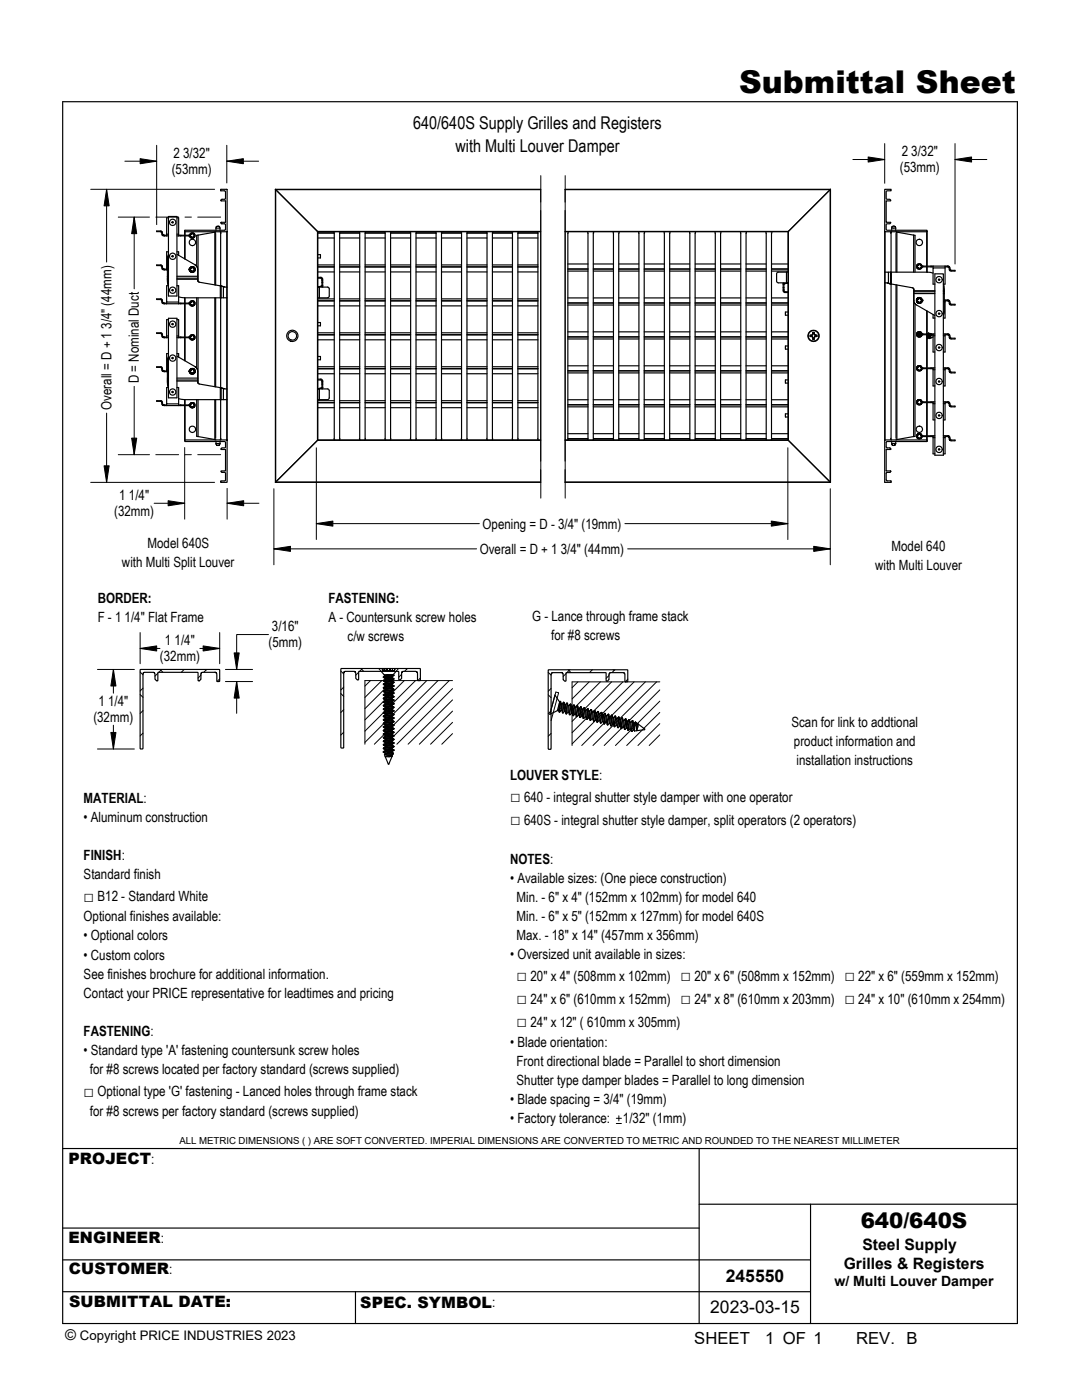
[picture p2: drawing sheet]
<svg xmlns="http://www.w3.org/2000/svg" width="216mm" height="279mm" viewBox="0 0 216 279" stroke-linecap="round" stroke-linejoin="round" font-family="sans-serif">
<g fill="none" stroke="#000" stroke-width=".23">
<path d="M12.5 20.3h190.5v243.8h-190.5zM44.1 40l.2-.2 .6-.1 .1-1.5-1-.1v-.3h1.3v8.4M44.1 40h.1M54.9 37.8v58.5zM55 37.8l8.4 8.4M55 37.8h52.9M107.9 37.8h-52.9M112.8 37.8h52.9M165.7 37.8l-8.4 8.4M165.7 37.8v58.4M165.7 37.8v58.5l-8.4-8.4M165.7 37.8h.1"/>
<path d="M176.5 37.8h1.3v.3h-.8l-.2 .1 .1 1.5 .6 .1 .2 .1v.2h-.9v4.2l.9 .1-.1 .3h-.6l-.2 .1 .1 1.1 8.1 .1v.2h-8.5zM32.3 53.3l-.2-.3h-.8v-.1h.9l.3 .8h.8M32.3 46.5l-.2-.3h-.8v-.1h.9l.3 .8h.8M32.3 53.3l.2 .5h.9M32.3 46.5v.3l.2 .2 1.1 .1M32.9 53.7v.1M32.9 46.9v.2M33.3 46.7h.3M33.3 53.5h.1M33.3 53.5v.3M33.3 46.7v.4M33.4 55.1h.2"/>
<path d="M33.4 55.7h.2M33.4 55.1v.4M33.4 55.5l.1 1.5M33.4 55.5h.2M33.6 50.2h-.3v3.3M33.6 57h-.3v3.3h2.3v-3.3h-.3M33.6 43.2h1.7v15.9h-1.7zM33.6 50.8l-.2 .7v3.6M33.6 43.5h-.3v3.2M34.4 51l.2 .1-.1 .2-.2-.2zM34.4 57.8l.2 .1-.1 .2-.2-.2zM34.4 44.2l.2 .1-.1 .2-.2-.1z"/>
<path d="M35.3 46.7h.3M35.3 50.2h.3v.8M35.3 55.1h4.2M35.3 55.7h4.2M35.3 50.8l3.9 2.3 .2 .5 .1 1.5M35.3 55.5h4.2M35.3 43.5h.3v3.2M35.6 59.2l1.2 .2h7.2M35.6 46.9h.5M35.6 46.7v.4M36.9 46.2h.1M36.9 47.1v4.6"/>
<path d="M36.9 59.4v1.1M36.9 46.2v.7M36.9 46.2h8.4M37.7 46.9v.2M37.7 46.9h.1M37.7 46.9h-1.6v.2M37.7 53.7v.1M37.7 47.1h-2.4M37.8 53.7l.2-.4 .4-.1 .4 .1 .2 .5-.2 .4-.5 .2-.3-.2-.2-.4M37.9 46.9l.1-.3 .4-.1 .4 .1 .1 .4-.2 .4-.3 .2-.4-.2-.2-.3M37.9 53.7l.1-.3 .4-.2 .4 .2 .1 .4-.2 .4-.3 .1-.4-.1-.2-.4M37.9 53.6l-.2 .1"/>
<path d="M37.9 53.6h.2l-.2 .2h-.2v-.1M37.9 53.6l.3-.3h.4l.3 .3-.1 .4-.2 .3-.4-.1-.3-.2 .6 .1 .3-.4-.4-.3-.3 .2M37.9 46.8l.2 .1-.4 .2M37.9 46.8l-.2 .1M37.9 46.8l.3-.3h.4l.3 .3-.1 .4-.2 .3h-.4l-.3-.3 .6 .1 .3-.3-.4-.4-.3 .3M39.2 59.4v14.1M39.4 55.9l.1 .3 .3 .1 4.2 .7M39.5 55.1v.4M39.5 55.5v.4M39.5 46.9v9.2M39.5 59.4v17.1M39.5 46.9l-.3 .1v6.1"/>
<path d="M42.9 46.3v10.6M42.9 59.4v17.8M42.9 46.3l-3.4 .6M43 46.6v10.3M43 59.4v17.8M43.1 45.5v-.2l.4-.2 .3 .2 .1 .2M43.1 46.2l-.2 .1M43.9 45.5v.5M43.9 45.5h-.8v.5M43.9 46.2l.2 .2-.1 10.7M44 57l.3 .1M44 57h.1"/>
<path d="M44 59.4v18M44.1 44.5l.2 .2h.7l-.1 1.2-8 .1v.9M44.1 40l.9 .2v4.1l-.9 .1M44.1 44.4v.1M44.1 57.1l-.1-.1v2.4h.1M44.1 57.1v2.3M44.1 59.4h.5M44.1 57.1h.2M44.1 57.1l.6 .1M44.3 57.1l.4 .1M44.7 57.2l.2 .1M45.3 46.2v41.6"/>
<path d="M45.3 57.3l-.7-.1v2.2h.7M45.3 46.2h.1M45.3 46.2v50l-1.3 .1 .1-.3h.7l.2-.2v-1.4l-.7-.1-.2-.2v-.1l.9-.1v-4.2h-.9l.2-.3 .7-.1v-1.1l-8.1-.1v-.3l8.4 .1M63.4 46.2h.1M63.4 46.2h44.5M63.4 46.2v41.7M63.4 57.3h.3M63.4 55.4h.6M63.4 52.9h3.3M63.4 59.6h3.3M63.4 46.5h3.3M63.4 53.3h3.3"/>
<path d="M63.4 54.3h3.3M63.4 50.8h.5v.7h-.5M63.4 47.5h3.3M63.5 57.2l-.1 .1M63.6 57.2l-.1 .1M63.6 57.2v.1M63.7 57.3l1.9 .1 .1 1.7-.3 .3h-2M63.7 57.3v2.1M64 55.4v.1h-.6M64 55.4l.3 .1 .1 .2h-.2M64 55.5l.2 .2M64.1 57.1l-.5 .1"/>
<path d="M64.1 57.1h.1M64.2 57.1l-.6 .1M64.2 57h.2l-.2 .1M64.2 56.3h.2M64.2 57l-.1 .1M64.2 55.9h.2v.4M64.2 55.9v.4M64.2 55.7v.2M64.2 56.3v.7M64.2 57.1v.2M64.4 55.7v.2M64.4 56.3v1"/>
<path d="M66.8 46.2l-.2 .2v41.2l.2 .2M67.7 46.2l.1 .2v41.2l-.1 .2M67.8 52.9h4M67.8 59.6h4M67.8 53.3h4M67.8 54.3h4M67.8 47.5h4M67.8 46.5h3.9M71.9 46.2l-.2 .2v41.2l.2 .2M72.7 46.2l.2 .2v41.2l-.2 .2M72.9 52.9h4M72.9 59.6h4"/>
<path d="M72.9 53.3h4M72.9 54.3h4M72.9 47.5h4M72.9 46.5h3.9M77 46.2l-.2 .2v41.2l.2 .2M77.8 46.2l.2 .2v41.2l-.2 .2M77.9 52.9h4M77.9 59.6h4M77.9 53.3h4M77.9 54.3h4M77.9 47.5h4M78 46.5h3.9"/>
<path d="M82.1 46.2l-.2 .2v41.2l.2 .2M82.9 46.2l.2 .2v41.2l-.2 .2M83 52.9h4M83 59.6h4M83 53.3h4M83 54.3h4M83 47.5h4M83.1 46.5h3.9M87.1 46.2l-.1 .2v41.2l.1 .2M88 46.2l.2 .2v41.2l-.2 .2M88.1 52.9h4M88.1 59.6h4"/>
<path d="M88.1 53.3h4M88.1 54.3h4M88.1 47.5h4M88.1 46.5h4M92.2 46.2l-.2 .2v41.2l.2 .2M93.1 46.2l.1 .2v41.2l-.1 .2M93.2 52.9h4M93.2 59.6h4M93.2 53.3h4M93.2 54.3h4M93.2 47.5h4M93.2 46.5h3.9"/>
<path d="M97.3 46.2l-.2 .2v41.2l.2 .2M98.1 46.2l.2 .2v41.2l-.2 .2M98.3 52.9h4M98.3 59.6h4M98.3 53.3h4M98.3 54.3h4M98.3 47.5h4M98.3 46.5h3.9M102.4 46.2l-.2 .2v41.2l.2 .2M103.2 46.2l.2 .2-.1 41.1M103.3 52.9h4M103.3 59.6h4"/>
<path d="M103.3 53.3h4M103.3 54.3h4M103.3 47.5h4M103.4 46.5h3.9M107.5 46.2l-.2 .2v41.2l.2 .2M112.8 46.2h44.5M113.2 46.2l.2 .2v41.2l-.2 .2M113.3 59.5h4M113.3 52.7h4M113.3 53.7h4M113.3 54.1h4M117.4 46.2l-.1 .2v41.2l.1 .2"/>
<path d="M118.3 46.2l.2 .2v41.2l-.2 .2M118.4 59.5h4M118.4 52.7h4M118.4 53.7h4M118.4 54.1h4M122.5 46.2l-.2 .2v41.2l.2 .2M123.4 46.2l.1 .2v41.2l-.1 .2M123.5 59.5h4M123.5 52.7h4M123.5 53.7h4M123.5 54.1h4M127.6 46.2l-.2 .2v41.2l.2 .2"/>
<path d="M128.4 46.2l.2 .2v41.2l-.2 .2M128.5 59.5h4.1M128.5 52.7h4.1M128.5 53.7h4.1M128.5 54.1h4.1M132.7 46.2l-.2 .2v41.2l.2 .2M133.5 46.2l.2 .2v41.2l-.2 .2M133.6 59.5h4M133.6 52.7h4M133.6 53.7h4M133.6 54.1h4M137.8 46.2l-.2 .2v41.2l.2 .2"/>
<path d="M138.6 46.2l.2 .2v41.2l-.2 .2M138.7 59.5h4M138.7 52.7h4M138.7 53.7h4M138.7 54.1h4M142.8 46.2l-.1 .2v41.2l.1 .2M143.7 46.2l.2 .2v41.2l-.2 .2M143.8 59.5h4M143.8 52.7h4M143.8 53.7h4M143.8 54.1h4M147.9 46.2l-.2 .2v41.2l.2 .2"/>
<path d="M148.8 46.2l.1 .2v41.2l-.1 .2M148.9 59.5h4M148.9 52.7h4M148.9 53.7h4M148.9 54.1h4M153 46.2l-.2 .2v41.2l.2 .2M153.8 46.2l.2 .2v41.2l-.2 .2M153.9 59.5h3.3M153.9 52.7h3.3M153.9 53.7h3.3M153.9 54.1h3.3M156.3 56.5v.2l.1-.1"/>
<path d="M156.3 57.4v-.7h.1v.7M156.3 57.4h.1M156.3 57.4v.4h.1M156.3 57.8v.2M156.4 56.5v.1M156.4 57.4v.4M156.4 56.6h.1M156.4 58h-.1v.2l.3 .2M156.4 58l.2 .2M156.4 57.8v.2M156.5 56.6l-.1 .1M156.6 58.4h.6"/>
<path d="M156.9 56.5h.3h-.1M156.9 54.3v2.2M157.1 56.5h.1M157.1 56.5l-.6 .1M157.1 56.5l-.7 .1M157.2 54.3h-2l-.2 .4 .1 1.6 1.8 .2M157.2 58.2h-.6v.2M157.3 46.2v41.7M157.3 46.2l-.1 41.6M157.3 46.2h-44.5M176.5 46.2l.1 50.1 1.2-.1v-.2h-.8l-.2-.2v-1.4l.8-.1 .1-.2v-.1l-.9-.1v-4.2h.9l-.2-.3-.6-.1v-1.1l8.1-.1v-1M176.6 54.3h.7v2.2h-.7"/>
<path d="M176.6 46.2v41.6M177 56.5h.1M177.1 56.5l.6 .1M177.1 56.5l.5 .1M177.3 54.3h.4M177.6 56.6l.3 .1M177.6 56.6h.1M177.7 54.3h.2v2.4M177.7 56.6l.2 .1M177.7 54.3v2.3M177.8 56.7l-.1 31 .2 .1M177.8 46.6v7.7"/>
<path d="M177.9 56.7l4.2 .7 .3 .3v.3M177.9 54.3h7.1M177.9 56.7h.1M177.9 46.2l-.2 .1 .1 .3M177.9 45.5v.5M177.9 45.5h.8M178.3 45.1l-.2 .1-.2 .3M178.3 45.1l.4 .2v.2M178.7 45.5v.5M178.8 46.2l.2 .1M178.8 46.6v7.7M178.8 56.9v30.6"/>
<path d="M179 46.3l3.3 .6M179 46.3v8M179 56.9v30.8M182.3 46.9l.3 .1v7.3M182.3 46.9v7.4M182.3 57.6v29.5M182.4 58v.2M182.4 58.2h4.1M182.4 58.2v.4M182.4 58.6v1.6l.3 .5 3.8 2.3M182.4 58.6h4.1M182.4 58h4.1"/>
<path d="M183.8 53.3l-.4 .3-.3-.3v-.3l.3-.2 .5 .2-.2-.3h-.4l-.3 .2v.5l.2 .2 .4 .1 .3-.3M184 53.1l-.2-.4-.3-.1-.4 .1-.2 .3 .1 .5 .3 .2 .5-.1 .2-.3M184 59.9l-.2-.4-.3-.1-.4 .1-.2 .3 .1 .5 .3 .2 .5-.1 .2-.3M184 59.9l-.2-.4-.3-.1-.4 .1-.2 .3v.5l.4 .2h.4l.3-.5M184.1 53.3l-.2 .1M184.1 53.3v-.2l-.2 .1-.1 .1 .1 .1M184.1 59.9v.1M184.1 59.9l-.3 .2 .1 .1M184.1 53.1v.2M184.9 46.2v6.9M184.9 53.3v1M185 46.2v6.9"/>
<path d="M185 53.3v1M185 54.3l1.2 .2M185.8 53.1v.2M186.2 53.1v.4M186.2 53.3h-2.1M186.5 54.7h1.7v36.1h-1.7zM187.3 55.7l.2 .1v.1h-.2zM188.2 58.2h.2M188.2 58.6h.2M188.2 58h.2M188.3 56.7l.1 1.3M188.4 58v.2"/>
<path d="M188.4 59.9h.9l.2 .3 .2 .5h.9v.2l-1-.1-.2-.2-.1-.5-.7-.1M188.4 58.2v.4M188.4 58.6v3.7l-.2 .6M188.6 53.3h.5M188.6 53.5h-2.4v3.2h.3M188.6 53.1v.4M188.6 53.5v3.2h-.4M188.6 59.9v.3M189 53.1v.2M189 59.9v.1M189.1 53.1h-5M189.1 53.1l.4 .2 .2 .6 .9 .1v.1l-1-.1-.3-.7-.2-.1"/>
<path d="M32.3 73.6l-.2-.3h-.8v-.1h.9l.3 .8h.8M32.3 66.8l-.2-.3h-.8v-.1h.9l.3 .8 .8 .1M32.3 60l-.2-.2h-.8v-.2l.9 .1 .3 .7 .8 .1M32.3 73.6l.2 .5 .9 .1M32.3 66.8v.4l.2 .2h1.1M32.3 60v.4l.4 .2h5M32.9 60.5v.1M32.9 67.3v.1M32.9 74v.2M33.3 67.1h.3M33.3 73.8h.1M33.3 73.8v.4"/>
<path d="M33.3 67.1v.3M33.3 60.3v.3M33.4 75.5h.2M33.4 76.1h.2M33.4 75.5v.3M33.4 75.8h.2M33.4 75.8l.1 1.5M33.6 70.6h-.3v3.2M33.6 63.8h-.3v3.3M33.6 71.2l-.2 .6v3.7M33.6 63.5h1.7v15.9h-1.7zM33.6 77.3h-.3v3.3h2.3v-3.3h-.3"/>
<path d="M34.4 78.1l.2 .1-.1 .2-.2-.2zM34.4 71.3l.2 .1-.1 .2-.2-.1zM34.4 64.6h.2l-.1 .2-.2-.1zM35.3 67.1h.3M35.3 70.6h.3v.7M35.3 63.8h.3v3.3M35.3 75.5h4.2M35.3 76.1h4.2M35.3 75.8h4.2M35.3 71.1l3.9 2.3 .2 .5 .1 1.6M35.6 67.1v.3M35.6 60.3v.3"/>
<path d="M35.6 60.5h.5M35.6 79.6l1.2 .2h7.2M36.1 67.3v.1M36.9 60.6v6.7M36.9 67.4v4.6M36.9 79.8v1M37.7 60.5v.1M37.7 67.3v.1M37.7 60.5h.1M37.7 60.5h-1.6v.1M37.7 67.4h-2.4M37.7 67.3h-2.1"/>
<path d="M37.7 74v.2M37.8 74.2l.2 .4 .4 .1M37.8 74l.2-.3 .2-.2 .6 .2 .1 .6-.5 .4M37.8 74.1l.3 .4 .3 .2M37.8 67.4l.3 .4 .3 .1M37.9 74l.3-.4 .6 .1 .1 .6-.5 .3M37.9 67.2l.3-.4 .6 .2 .1 .5-.5 .4M37.9 60.5l.1-.4 .4-.1 .4 .2 .1 .4-.2 .4-.3 .1-.4-.1-.2-.4M37.9 67.1l.3-.3 .4 .1 .3 .2-.1 .4-.2 .3h-.4l-.3-.3 .6 .2 .3-.4-.4-.3-.3 .2M37.9 67.1l-.2 .2M37.9 60.4l-.2 .1M37.9 60.4h.2l-.2 .2h-.2v-.1"/>
<path d="M37.9 60.4l.3-.3h.4l.3 .3-.1 .4-.2 .2h-.4l-.3-.3 .6 .2 .3-.4-.4-.3-.3 .2M37.9 67.1l.2 .1M37.9 73.9l.2 .1-.2 .1-.2 .1v-.2M37.9 73.9l-.2 .1M37.9 73.9l.3-.3h.4l.3 .3-.1 .4-.2 .3-.4-.1-.3-.2 .6 .1 .3-.3-.4-.4-.3 .3M38.1 67.2l-.4 .2M39.2 79.8v7.3h.3M39.4 76.2l.1 .3 .3 .1 4.2 .8M39.5 75.5v.3M39.5 75.8v.4M39.5 79.8v7.3M42.9 79.8v7.9l.2 .1"/>
<path d="M43 79.8v7.7M44 77.4h.3M44 77.4h.1M44 79.8v7.7M44.1 77.4v2.4M44.1 79.8h.5M44.1 77.4h.2M44.1 77.4l.6 .2M44.1 77.4h-.1v2.4h.1M44.3 77.4l.4 .2M44.7 77.6h.2M45.3 77.6h-.7v2.2h.7"/>
<path d="M63.4 77.6h.3M63.4 75.7h.6M63.4 66.4h3.3M63.4 80h3.3M63.4 73.2h3.3M63.4 66.8h3.3M63.4 60h3.3M63.4 73.6h3.3M63.4 74.6h3.3M63.4 61h3.3M63.4 64.4h.5v.6h-.5M63.4 71.1h.5v.7h-.5"/>
<path d="M63.4 67.8h3.3M63.5 77.6h-.1M63.6 77.6h-.1M63.6 77.6h.1M63.7 77.6l1.9 .1 .1 1.7-.3 .4h-2M63.7 77.6v2.2M64 75.7v.1h-.6M64 75.8l.2 .3M64 75.7l.3 .1 .1 .3M64.1 77.4l-.5 .2M64.1 77.4h.1M64.2 77.4l-.6 .2"/>
<path d="M64.2 77.4h.2v.2M64.2 76.6v.8h.2v-.8M64.2 76.1h.2M64.2 76.6h.2M64.2 77.4h-.1M64.2 76.2h.2v.4M64.2 76.2v.4M64.2 76.1v.1M64.2 77.4v.2M64.4 76.1v.1M67.8 66.4h4M67.8 80h4"/>
<path d="M67.8 73.2h4M67.8 66.8h4M67.8 60h4M67.8 73.6h4M67.8 74.6h4M67.8 61h4M67.8 67.8h4M72.9 66.4h4M72.9 80h4M72.9 73.2h4M72.9 66.8h4M72.9 60h4"/>
<path d="M72.9 73.6h4M72.9 74.6h4M72.9 61h4M72.9 67.8h4M77.9 66.4h4M77.9 80h4M77.9 73.2h4M77.9 66.8h4M77.9 60h4M77.9 73.6h4M77.9 74.6h4M77.9 61h4"/>
<path d="M77.9 67.8h4M83 66.4h4M83 80h4M83 73.2h4M83 66.8h4M83 60h4M83 73.6h4M83 74.6h4M83 61h4M83 67.8h4M88.1 66.4h4M88.1 80h4"/>
<path d="M88.1 73.2h4M88.1 66.8h4M88.1 60h4M88.1 73.6h4M88.1 74.6h4M88.1 61h4M88.1 67.8h4M93.2 66.4h4M93.2 80h4M93.2 73.2h4M93.2 66.8h4M93.2 60h4"/>
<path d="M93.2 73.6h4M93.2 74.6h4M93.2 61h4M93.2 67.8h4M98.3 66.4h4M98.3 80h4M98.3 73.2h4M98.3 66.8h4M98.3 60h4M98.3 73.6h4M98.3 74.6h4M98.3 61h4"/>
<path d="M98.3 67.8h4M103.3 66.4h4M103.3 80h4M103.3 73.2h4M103.3 66.8h4M103.3 60h4M103.3 73.6h4M103.3 74.6h4M103.3 61h4M103.3 67.8h4M113.3 79.8h4M113.3 66.2h4"/>
<path d="M113.3 73h4M113.3 67.2h4M113.3 60.5h4M113.3 74h4M113.3 60.9h4M113.3 67.6h4M113.3 74.4h4M118.4 79.8h4M118.4 66.2h4M118.4 73h4M118.4 67.2h4M118.4 60.5h4"/>
<path d="M118.4 74h4M118.4 60.9h4M118.4 67.6h4M118.4 74.4h4M123.5 79.8h4M123.5 66.2h4M123.5 73h4M123.5 67.2h4M123.5 60.5h4M123.5 74h4M123.5 60.9h4M123.5 67.6h4"/>
<path d="M123.5 74.4h4M128.5 79.8h4.1M128.5 66.2h4.1M128.5 73h4.1M128.5 67.2h4.1M128.5 60.5h4.1M128.5 74h4.1M128.5 60.9h4.1M128.5 67.6h4.1M128.5 74.4h4.1M133.6 79.8h4M133.6 66.2h4"/>
<path d="M133.6 73h4M133.6 67.2h4M133.6 60.5h4M133.6 74h4M133.6 60.9h4M133.6 67.6h4M133.6 74.4h4M138.7 79.8h4M138.7 66.2h4M138.7 73h4M138.7 67.2h4M138.7 60.5h4"/>
<path d="M138.7 74h4M138.7 60.9h4M138.7 67.6h4M138.7 74.4h4M143.8 79.8h4M143.8 66.2h4M143.8 73h4M143.8 67.2h4M143.8 60.5h4M143.8 74h4M143.8 60.9h4M143.8 67.6h4"/>
<path d="M143.8 74.4h4M148.9 79.8h4M148.9 66.2h4M148.9 73h4M148.9 67.2h4M148.9 60.5h4M148.9 74h4M148.9 60.9h4M148.9 67.6h4M148.9 74.4h4M153.9 79.8h3.3M153.9 66.2h3.3"/>
<path d="M153.9 73h3.3M153.9 67.2h3.3M153.9 60.5h3.3M153.9 74h3.3M153.9 60.9h3.3M153.9 67.6h3.3M153.9 74.4h3.3M157.2 75.8h-.5v.7h.5M157.2 62.3h-.5v.6h.5M157.2 69h-.5v.7h.5M161.6 66.9h.3M161.7 66.9v.2"/>
<path d="M161.7 67.1h.2M161.7 67.1l-.1 .1M161.9 67.1l.3 .3M161.9 67.1v.1M162.1 66.8h.1M162.1 66.8l-.2 .1M162.2 67.4h.1M162.2 66.3l.2 .1M162.2 66.3h.3l.1 .5 .4 .1v.3h-.4l-.2 .5h-.2l-.1-.5-.5-.1v-.2l.5-.1zM162.2 67.6l.3 .1M162.2 66.4v.2M162.2 67.6v.1"/>
<path d="M162.2 67.4v.2M162.2 66.6l-.1 .2M162.4 67.4h.1M162.4 66.4v.2M162.4 67.4v.2M162.5 66.6v.2M162.5 66.3l-.1 .1M162.5 67.2h.1M162.5 67.2l-.1 .2M162.6 66.8l.1 .1M162.7 67.1l-.2 .1M162.7 67.1l.1 .1"/>
<path d="M162.7 67.1h.2M162.8 66.9h.1M162.9 67.1l.1 .1M163 66.9l-.1 .2M182.6 60.6v26.5h-.3M182.9 66.7l.1 .3M183 66.5l-.1 .1M183 66.5h.1M183.1 67.1v.1M183.1 66.6l.1 .1M183.2 67.1v.1M183.2 66.7h.1"/>
<path d="M183.2 66.7l.1 .3M183.3 66.7l.1 .4M183.3 67.2h.1M183.4 66.5l-.1 .2M183.4 67.2v.1M183.4 66.5l.1 .6M183.6 66.7h.1M183.6 66.7v.3M183.6 66.7l-.1-.2v.6M183.6 66.7l.1 .3M183.7 67.2h.1M183.7 66.5l-.1 .2"/>
<path d="M183.8 66.9l-.4 .2-.3-.3v-.3l.3-.1 .5 .1-.2-.2-.4-.1-.3 .3v.4l.2 .3h.4l.3-.3M183.8 73.6l-.4 .3-.3-.3v-.3l.3-.2 .5 .2-.2-.3h-.4l-.3 .3v.4l.2 .3h.4l.3-.3M183.8 60.1l-.4 .2-.3-.3v-.3l.3-.1 .5 .2-.2-.3h-.4l-.3 .2v.5l.2 .2h.4l.3-.2M183.8 66.6v.2M183.9 66.9v.2M183.9 66.7h.1M184 66.7l-.1-.1v.1M184 66.7l-.2-.4-.3-.1-.4 .1-.2 .3 .1 .5 .3 .2 .5-.1 .2-.4M184 73.4l-.2-.3-.3-.1h-.4l-.2 .4 .1 .4 .3 .2h.5l.2-.4M184.1 66.7h2.4M184.1 66.7v.1M184.1 66.8h.1"/>
<path d="M184.1 66.7l-.3 .2h.1M184.1 66.8l-.2 .1M184.1 73.6h.1M184.1 73.4h2.4M184.1 73.6v-.2l-.2 .1-.1 .1 .1 .1M184.1 73.6l-.2 .1M184.1 60l-.2 .2M184.1 73.4v.2M184.9 62v4.7M184.9 66.8v6.6M184.9 73.6v6.6M185 62.1v4.6"/>
<path d="M185 73.6v6.6M185 66.9l.1 .7M185 66.5l.1 .2M185 67.4l.1 .2M185.1 66.8l.2 .6M185.2 66.8l.3 .8M185.3 67.4h.1M185.3 67.4l-.2 .2-.1-.8v6.6M185.3 66.5l-.1 .2M185.3 66.5v.2M185.4 66.8v.6M185.4 66.7l-.1-.2 .1 .2"/>
<path d="M185.4 66.8v.2M185.4 67l.1 .5 .2-.1M185.4 67v.5M185.5 67.6h.1M185.5 66.8l.2 .6M185.5 67.5v.1M185.6 66.8l.2 .6-.1-.6M185.6 66.6l-.1 .1M185.8 67.4h.1M185.8 66.7v.1h-1.7M185.8 73.4v.2h-1.7M185.8 66.8h.4"/>
<path d="M185.8 73.6h.4M185.8 66.6v.1M185.8 66.6l-.2-.1 .1 .2M185.9 66.8v.2M186.2 66.7v.3M186.2 67v3.3h.3M186.2 73.4v.4M186.2 73.8v3.2h.3M186.2 62.8v.7h.3M186.2 67.3l-.4 .1M186.2 67h.3M186.2 73.8h.3"/>
<path d="M187.3 62.5h.2v.2h-.2zM187.3 69.2l.2 .1v.2h-.2zM187.3 76l.2 .1v.1h-.2zM188.2 66.7h1.1l.2 .2 .2 .6h.9v.1h-1l-.2-.2-.1-.6h-.7M188.2 73.4h1.1l.2 .3 .2 .5 .9 .1v.1h-1l-.3-.7-.2-.1M188.2 67h.4M188.2 73.8h.4M188.4 60.2h.2M188.6 66.7v.3M188.6 67v3.3h-.4M188.6 73.4v.4M188.6 73.8v3.2h-.4"/>
<path d="M188.6 60.2v3.3h-.4M189 66.7v.1M189 73.4v.2M189.1 73.6h-.5M32.3 80.3l-.2-.2h-.8v-.1h.9l.3 .8h.8M32.3 80.3v.5l.4 .1h5M32.9 80.8v.1M33.3 80.6v.3M35.6 80.6v.3M36.1 80.8v.1M36.9 80.9v7M36.9 80.9v6.9"/>
<path d="M37.7 80.8v.1M37.7 80.8h-2.1M37.9 80.8l.1-.3 .4-.2 .4 .2 .1 .4-.2 .4-.3 .1-.4-.1-.2-.4M37.9 80.7l-.2 .1M37.9 80.7h.2l-.4 .2M37.9 80.7l.3-.3h.4l.3 .3-.1 .4-.2 .2h-.4l-.3-.3 .6 .2 .3-.4-.4-.3-.3 .2M39.5 87.1l3.4 .6M43.1 88.5l.1 .3 .3 .1 .3-.1 .1-.3M43.1 88.1v.4M43.1 88.5h.8M43.9 88.1v.4M44 87.5l.1 .1-.2 .2"/>
<path d="M55 96.2l52.9 .1M55 96.2h52.9M63.4 87.9h44.5M63.4 87.9l-8.4 8.3M63.4 80.3l3.3 .1M63.4 81.4h3.3M67.8 80.3l4 .1M67.8 81.4h4M72.9 80.3l4 .1M72.9 81.4h4M77.9 80.3l4 .1M77.9 81.4h4"/>
<path d="M83 80.3l4 .1M83 81.4h4M88.1 80.3l4 .1M88.1 81.4h4M93.2 80.3l4 .1M93.2 81.4h4M98.3 80.3l4 .1M98.3 81.4h4M103.3 80.3l4 .1M103.3 81.4h4M103.3 87.5l.1 .1-.2 .2M107.9 87.8l-44.5 .1"/>
<path d="M112.8 87.9h44.5M112.8 87.8h44.4M112.8 96.2h52.9M113.3 86.6h4M113.3 80.8h4M113.3 81.2h4M113.4 87.5h3.9M118.4 86.6h4M118.4 80.8h4M118.4 81.2h4M118.4 87.5h4M123.5 86.6h4"/>
<path d="M123.5 80.8h4M123.5 81.2h4M123.5 87.5h3.9M128.5 86.6h4.1M128.5 80.8h4.1M128.5 81.2h4.1M128.6 87.5h3.9M133.6 86.6h4M133.6 80.8h4M133.6 81.2h4M133.7 87.5h3.9M138.7 86.6h4"/>
<path d="M138.7 80.8h4M138.7 81.2h4M138.8 87.5h3.9M143.8 86.6h4M143.8 80.8h4M143.8 81.2h4M143.8 87.5h4M148.9 86.6h4M148.9 80.8h4M148.9 81.2h4M148.9 87.5h3.9M153.9 86.6h3.3"/>
<path d="M153.9 80.8h3.3M153.9 81.2h3.3M154 87.5l3.2 .1M157.2 82.6h-.5v.6h.5M157.2 87.8l.1 .1M165.7 96.2l-52.9 .1M176.6 87.8h8.3M176.6 87.8l-.1 .1M177.9 88.5l.1 .3 .3 .1 .3-.1 .1-.3M177.9 88.1v.4M177.9 88.5h.8M178.7 88.1v.4"/>
<path d="M179 87.7l-.2 .1M182.3 87.1l-3.3 .6M183.8 80.4l.1 .1M183.8 87.2l-.4 .2-.3-.3v-.3l.3-.1 .5 .2-.2-.3h-.4l-.3 .2v.4l.2 .3h.4l.3-.3M183.8 80.4l-.4 .2-.3-.3v-.2l.3-.2 .5 .2-.2-.3h-.4l-.3 .2v.5l.2 .2 .4 .1 .3-.3M184 87l-.2-.4-.3-.1-.4 .1-.2 .3 .1 .5 .3 .2 .5-.1 .2-.3M184 80.2l-.2-.4-.3-.1-.4 .1-.2 .3 .1 .5 .3 .2 .5-.1 .2-.3M184.1 87v.1M184.1 87.1l-.2 .1M184.1 87l-.3 .2h.1M184.1 80.2v.1M184.1 80.3h.1"/>
<path d="M184.1 80.2h2.4M184.1 80.3l-.2 .2M184.1 80.2l-.3 .2M184.2 80.2v.1M184.9 87.8l.1 .1M184.9 80.3v6.7M184.9 87.1v.7M185 80.3v6.7M185.8 87v.1M185.8 80.2v.1h-1.6M185.8 80.3h.4M186.2 87v.3"/>
<path d="M186.2 87.3v3.3h.3M186.2 87.1h-2.1M186.2 80.2v.4M186.2 80.6h.3M186.2 87.3h.3M186.2 80.6v3.2h.3M186.5 87h-2.4M187.3 89.6h.2v.2h-.2zM187.3 82.8l.2 .1v.1h-.2zM188.2 87h.9M188.2 80.6h.4M188.2 87.3h.4"/>
<path d="M188.2 80.2h.9M188.6 87v.3M188.6 87.3v3.3h-.4M188.6 80.3h.5M188.6 80.2v.4M188.6 80.6v3.2h-.4M189 87v.1M189 80.2v.1M189.1 87l.4 .2 .2 .6h.9v.2l-1-.1-.2-.2-.1-.5-.7-.1M189.1 80.2l.4 .2 .2 .6h.9v.2l-1-.1-.3-.7-.2-.1M42.9 134.2l.3 .2 .1 1.5 .4 .1 .1-.1v-2.3l-15.8 .1v15.8l.5-.1 .1-15.1 .2-.1h1.9l.2 .4v1l.4 .3 .2-.1 .1-1.6h7.8l.2 1.7 .5-.3v-1M42.9 134.2h-2.6l-.2 .4"/>
<path d="M68.6 134.4l.3-.4h1.9l.2 .3v1.1l.5 .3 .1-1.7h7.9l.1 1.6 .2 .1 .3-.3v-1l.2-.4h2.7l.3 .4v1.3l.1 .1 .5-.1-.1-2.3h-15.7v15.9l.5-.1v-14.8M76.1 134l.6 .7M76.5 138l.1-.1 2-.3-.1 .1-2 .3 .4 .3M76.5 135.8v.1M76.5 135.2l.4 .2M76.5 135.2l2.1-.4-1.4 .5M76.6 135.2l.3 .2M76.7 134.7l.1 .2M76.7 134.7h1.6M76.9 135.4v.2M76.9 136.8v.2M76.9 137.5v.2"/>
<path d="M76.9 139v.1M76.9 139.7v.1M77.2 135.3h.9M77.2 135.3l-.3 .1M78.1 135.3l-1.1 .2-.4 .2M78.2 135.8l-1.3 .3M78.2 135.8v.1M78.2 136.5v.1M78.2 137.2v.2M78.2 137.9v.2M78.2 138.6v.2M78.2 139.3v.2"/>
<path d="M78.2 139.5l.4 .2M78.2 138.8l.4 .2M78.2 138l.4 .3M78.2 135.9l.4 .2M78.2 136.6l.4 .3M78.2 139.5l-1.7 .5M78.2 138.1l.4 .2M78.2 138.8l-1.3 .3-.4 .2M78.2 138.1l-1.3 .3-.4 .2M78.2 136.6l-1.3 .3-.4 .3M78.2 137.4l-1.7 .5M78.2 137.4l.4 .2z"/>
<path d="M78.2 135.9l-1.7 .6M78.2 135.2l.4 .2M78.2 135l-.1 .3M78.3 134.7h.3l-2 .3-.1 .2M78.3 134.7l-1.5 .2-.3 .2M78.5 139.8l-.4 .3-1.2 .3M78.5 137.7l-.4 .2-1.2 .3v.2M78.5 138.4l-1.6 .6M78.5 139.1l-.5 .3-1.1 .3M78.5 136.3l-.4 .2-1.2 .3M78.5 137l-.5 .3-1.1 .2M78.5 135.6l-2 .3 .4 .2v.2"/>
<path d="M78.6 135.6l-.4 .2M78.6 135.4l-2.1 .4M78.6 136.1h.1M78.6 139.7l-.1 .1-2 .3 .4 .3M78.6 138.3l-.5 .2-1.6 .2 .4 .3M78.6 139l-.1 .1-2 .3 .4 .3M78.6 136.1l-.1 .2-2 .3 .4 .2M78.6 136.9l-.1 .1-2 .3 .4 .2M78.6 134.7v.1M78.6 135.4v.1M78.6 139.7l-2 .3-.1 .1M78.6 139l-2 .3-.1 .1"/>
<path d="M78.6 138.3l-2 .3-.1 .1M78.6 136.9l-1.7 .2-.4 .2M78.6 136.1l-2 .4-.1 .1M79 134l-.6 .7M110 134.6v14.9h-.5l-.1-.1v-15.7h15.8l.1 2.3-.5 .1-.1-.1v-1.4l-.3-.4-2.7 .1-.2 .2v1.1l-.3 .4-.3-.2v-1.6h-7.9l-.2 1.8-.4-.4v-1.1l-.3-.3h-1.9l-.2 .4M111.7 140l-.2 2 .2 .1M111.8 140l-.1 .2M111.8 140h.1l-.2 2.1M76.5 150.1l.4 .2M76.5 147.3l.1-.2 2-.3-.1 .2-2 .3 .4 .2M76.5 145.1l.1-.1 2-.3-.1 .1-2 .3 .4 .3M76.5 143l.1-.1 2-.3-.1 .1-2 .3 .4 .2"/>
<path d="M76.5 141.6l.1-.2 2-.3-.1 .2-2 .3 .4 .2M76.5 150.1h.1M76.7 150.6l.8 1.9h.1l.7-1.6M76.9 140.4v.1M76.9 141.1v.1M76.9 142.5v.2M76.9 143.2v.2M76.9 145.4v.1M76.9 146.1v.1M76.9 147.5v.1M76.9 148.2v.2M76.9 148.9v.2"/>
<path d="M76.9 149.6v.2M78.2 150.9h.1M78.2 140v.2M78.2 140.7v.2M78.2 141.4v.2M78.2 142.2v.1M78.2 142.9v.1M78.2 143.6v.1M78.2 144.3v.2M78.2 145v.2M78.2 145.7v.2M78.2 146.4v.2"/>
<path d="M78.2 147.1v.2M78.2 147.8v.2M78.2 148.5v.2M78.2 149.3v.1M78.2 150v.2M78.2 150.7v.2M78.2 150.2l.2 .1M78.2 150.2l.3 .1M78.2 149.4l.4 .3M78.2 148.7l.4 .2M78.2 148l.4 .2M78.2 147.3l.4 .2"/>
<path d="M78.2 145.9l.4 .2M78.2 145.2l.4 .2M78.2 143.7l.4 .3M78.2 143l.4 .3M78.2 141.6l.4 .2M78.2 140.2l.4 .2M78.2 149.4l-1.3 .4-.4 .2M78.2 148.7l-1.3 .3-.4 .3M78.2 148l-1.7 .6M78.2 145.9l-1.3 .3-.4 .3M78.2 147.3l-1.3 .3-.4 .3M78.2 146.6l-1.7 .6"/>
<path d="M78.2 143.7l-1.3 .4-.4 .2M78.2 145.2l-1.3 .3-.4 .2M78.2 146.6l.4 .2zM78.2 144.5l.4 .2zM78.2 144.5l-1.7 .5M78.2 143l-1.7 .6M78.2 141.6l-1.3 .3-.4 .3M78.2 142.3l-1.3 .3-.4 .3M78.2 142.3l.4 .3zM78.2 140.2l-1.3 .3-.4 .3M78.2 140.9l-1.7 .6M78.2 140.9l.4 .2z"/>
<path d="M78.2 150.9l-.6 .1M78.2 150.2l-1.5 .4M78.3 150.9l-1.4 .1M78.4 150.6l-1.5 .4M78.5 150.3l-.1 .3M78.5 149.8l-.5 .3-1.1 .2v.2M78.5 149.1l-1.6 .5M78.5 147.7l-.5 .2-1.1 .3M78.5 148.4l-.4 .2-1.2 .3M78.5 146.2l-.5 .3-1.1 .2v.2M78.5 145.5l-1.6 .6M78.5 147l-.4 .2-1.2 .3"/>
<path d="M78.5 144.8l-.4 .3-1.2 .3M78.5 144.1l-.5 .3-1.1 .2v.2M78.5 143.4l-.4 .2-1.2 .3v.2M78.5 142.7l-.5 .3-1.1 .2M78.5 142l-1.6 .5M78.5 140.5l-.5 .3-1.1 .3M78.5 141.3l-.4 .2-1.2 .3v.2M78.5 150.3l-1.8 .3M78.6 148.9l-.5 .3-1.6 .2 .4 .2M78.6 147.5l-.1 .2-2 .3 .4 .2M78.6 148.2l-.1 .2-2 .3 .4 .2M78.6 146.1l-.1 .1-2 .4 .4 .2"/>
<path d="M78.6 145.4l-.5 .2-1.6 .2 .4 .3M78.6 144l-.1 .1-2 .3 .4 .3M78.6 143.3l-.1 .1-2 .3 .4 .3M78.6 141.8l-.5 .2-1.6 .3 .4 .2M78.6 140.4l-.1 .1-2 .4 .4 .2M78.6 149.7l-2 .3-.1 .1M78.6 149.7l-.1 .1-2 .3M78.6 148.9l-2 .4-.1 .1M78.6 148.2l-2 .3-.1 .2M78.6 146.1l-2 .3-.1 .2M78.6 147.5l-1.7 .3-.4 .2M78.6 144l-1.7 .2-.4 .2"/>
<path d="M78.6 145.4l-2 .3-.1 .1M78.6 143.3l-2 .3-.1 .1M78.6 141.8l-2 .4-.1 .1M78.6 140.4l-1.7 .3-.4 .2M111.5 141.7v.3M111.5 141.7l-.3 .1M111.7 140.2l-.2 1.5M111.7 140.2l-.5 1.6M111.7 140.1l-1-1.4-1 3.9 1.5-.8M111.9 140l.1 .4-.1 1M111.9 141.4l.1 .4-.3 .3M112 140.4l.2 .2"/>
<path d="M112.1 140.5l.4-.3-.3 2 .1 .1M112.1 141.8h-.1l-.3 .3M112.2 140.6l-.3 .8M112.2 140.6l-.1 1.1 .1 .5M112.5 140.1v.1M112.5 140.2l-.1 2M112.5 140.2l.2 .4 .1 .1M112.6 142l-.2 .3M112.6 142h.2M112.7 140.7l-.1 1.3M112.8 140.7v1.3l.1 .4M113 140.5l.1-.2-.3 .4z"/>
<path d="M113.2 140.4l-.1 2.1M113.2 140.4l-.3 1.6 .1 .5M113.2 140.4l.1 1.8M113.3 142.2l-.2 .3M113.3 140.8h.2M113.3 142.2h.2M113.5 140.8v1.3l.1 .5M113.6 142.6h.1M113.8 140.5l-.3 .3zM113.9 140.6l.2 .5-.1 1.2 .2 .1M114 141h.2M114 142.3l-.3 .3 .2-1.6-.1-.5-.2 2.1"/>
<path d="M114.2 142.3l.1 .5M114.2 141v1.3M114.3 140.9l.2-.2-.3 .3M114.6 140.8l.1 1.7M114.7 141.2h.2M114.7 142.5l-.3 .3 .2-2-.1-.1-.2 2.1h.1M114.7 142.5l.2 .1M114.9 141.2v1.3l.1 .5M115.1 140.9l-.2 .3M115.2 140.9l-.2 .2M115.2 140.9l.1 .4-.2 1.7h-.1zM115.3 140.9l.1 .5v1.3h.2"/>
<path d="M115.4 141.4h.2M115.4 142.7l-.3 .3M115.6 141.4l-.1 1.3 .2 .5M115.7 143.2l.2-2.1h.1l-.2 2.1M115.7 143.2h.1M115.8 141.1l-.2 .3M115.8 141.1l-.1 .2M116 141.1l.1 1.8M116.1 141.5l.1 .1M116.1 142.9l-.3 .3M116.1 142.9h.1M116.2 141.6v1.3"/>
<path d="M116.2 142.9l.2 .4M116.6 141.3l-.4 .3M116.6 141.3l-.2 2 .1 .1M116.6 141.3h.1l-.2 2.1M116.7 141.3l.1 .5M116.8 141.7l.1 .1M116.8 143.1h.1M116.8 141.8v1.3M116.8 143.1l-.3 .3M116.9 141.8v1.2l.2 .5M117.1 141.6l.2-.2-.4 .4M117.3 141.4l.1 .1-.2 2.1-.2-.1z"/>
<path d="M117.4 141.5l.1 .5v1.3M117.5 141.9h.1M117.5 143.3h.1M117.5 143.3l-.3 .3M117.6 143.3l.1 .4M117.6 141.9v1.4M117.8 143.7h.1M117.9 141.6l-.3 .3zM118 141.6l-.2 2.1 .4-.3M118 141.6l-.2 2.1M118 141.7l.2 1.7M118.2 142.1h.1"/>
<path d="M118.2 143.4l.1 .1M118.3 143.4l.1 .5M118.3 142.1v1.3M118.6 141.8l-.3 .3zM118.7 141.9l.2 .4-.1 1.3 .2 .1M118.8 142.3h.2M118.9 143.6l-.4 .3 .2-2-.1-.1-.2 2 .1 .1M119 142.3v1.3l.1 .5M119.3 142l-.3 .3zM119.3 142l.1 .4-.2 1.7h-.1zM119.4 142.1l.1 .4v1.2l.2 .1M119.5 142.5h.2"/>
<path d="M119.5 143.8l-.3 .3M119.7 142.5v1.2l.1 .6M119.8 142.4l.2-.2-.3 .3M119.8 144.3h.1M120.1 142.2l-.2 2.1 .3-.3M120.1 142.2l-.3 2.1M120.1 142.2l.1 .5v1.3M120.2 142.6l.2 .1M120.2 144h.2M120.4 144l.1 .4M120.4 142.7v1.3M120.6 142.4l-.2 .3"/>
<path d="M120.7 142.4l-.2 .2M120.7 142.4l-.2 2 .1 .1M120.7 142.4h.1l-.2 2.1 .3-.3M120.8 142.4l.1 1.8M120.9 142.8l.2 .1M120.9 144.2h.2M121.1 142.9l-.1 1.2 .2 .5M121.4 142.5l-.1 .1M121.4 142.5l-.2 2.2 .4-.3M121.4 142.5l-.3 .4M121.4 142.5l-.1 2.2M121.5 142.6l.1 .5v1.2l.2 .1"/>
<path d="M121.6 143h.2M121.8 143l-.1 1.4 .2 .4M122 142.8l-.2 .2zM122.2 142.7l-.2 2.1M122.2 142.7l-.3 1.7 .1 .5M122.2 142.8l.1 1.7M122.3 143.2h.1M122.3 144.5l-.3 .3M122.3 144.5l.1 .1M122.4 144.5l.2 .5M122.4 143.2v1.4M122.6 145h.1"/>
<path d="M122.7 142.9l-.3 .3M122.7 142.9l-.1 2.1M122.7 142.9l.1 .5-.2 1.6 .4-.3M122.9 143l.1 .5v1.2M123 143.4h.1M123 144.7l.1 .1M123.1 143.4v1.3l.1 .5M123.4 143.1l-.3 .3M123.4 143.1l-.2 1.7 .1 .4M123.4 143.1l.1 .1-.2 2 .4-.3M123.5 143.2l.2 .4M123.6 143.6h.2"/>
<path d="M123.7 144.9h.1M123.7 143.7v1.2M123.8 143.6l.1 1.8M124.1 143.3l-.3 .3M124.1 143.3l-.2 .2M124.2 143.3l-.2 2.1M124.2 143.3l-.3 1.6 .1 .5M124.2 143.3l.2 .5-.1 1.3h.2M124.3 143.7l.2 .1M124.4 145.1l-.4 .3M124.5 143.8v1.2l.1 .5M124.6 145.6h.1"/>
<path d="M124.8 143.5l-.3 .3M124.8 143.5l-.2 2.1M124.8 143.5l.1 .1-.2 2M124.9 143.5l.2 .5-.1 1.3M125 143.9l.2 .1M125 145.3h.2M125 145.3l-.3 .3M125.2 144l.1 1.7M125.5 143.7l-.3 .3zM125.5 143.7h.1l-.2 2.1-.1-.1zM125.6 143.7l.1 .5M125.7 144.1h.2"/>
<path d="M125.7 145.5h.2M125.7 144.2v1.3M125.7 145.5l-.3 .3M125.9 144.1l-.1 1.3 .2 .5M126.2 143.8v.1M126.2 143.8l-.2 2.1 .1 .1M126.2 143.8l-.3 .3M126.2 143.8l.1 .1-.2 2.1M126.3 143.9l.1 .5v1.2M126.4 144.3h.2M126.4 145.6l.2 .1M126.4 145.6l-.3 .4"/>
<path d="M126.6 144.3v1.6M126.6 145.9h.1M126.8 144.1l-.2 1.8M126.8 144.1l.2 .2 .1 1.5M126.8 144.1l-.2 .2M127 144.3l.1 1.5M127.1 144.5h.2M127.3 144.5v.6M127.3 144.5l-.2 1.3M127.3 144.5h-.1M127.3 144.5h.1M127.3 144.5l1.4 1-.1 .1-2 .3"/>
<path d="M12.5 229.2h190.5M139.5 229.2v34.9M12.5 251.4h149.2M12.5 257.8h149.2M12.5 245.1h127M70.9 257.8v6.3M139.5 240.3h63.5M161.7 240.3v23.8"/>
<circle cx="34.5" cy="44.4" r=".63"/>
<circle cx="34.5" cy="51.1" r=".63"/>
<circle cx="34.5" cy="57.9" r=".63"/>
<circle cx="38.4" cy="48.4" r=".65"/>
<circle cx="183.4" cy="48.4" r=".63"/>
<circle cx="187.4" cy="55.8" r=".64"/>
<circle cx="34.5" cy="71.5" r=".63"/>
<circle cx="34.5" cy="64.7" r=".63"/>
<circle cx="34.5" cy="78.2" r=".63"/>
<circle cx="58.3" cy="67" r=".86"/>
<circle cx="58.3" cy="67" r="1.12"/>
<circle cx="162.3" cy="67" r="1.13"/>
<circle cx="162.3" cy="67" r="1.05"/>
<circle cx="187.4" cy="62.6" r=".64"/>
<circle cx="187.4" cy="76.1" r=".64"/>
<circle cx="187.4" cy="69.4" r=".64"/>
<circle cx="38.4" cy="85.7" r=".65"/>
<circle cx="183.4" cy="85.7" r=".63"/>
<circle cx="187.4" cy="89.7" r=".64"/>
<circle cx="187.4" cy="82.9" r=".64"/>
</g>
<g fill="none" stroke="#000" stroke-width=".2">
<path d="M18.1 37.8h24.7M21.3 37.8v14.5M24.9 32.2h6.4M31.3 29v15.8M45.3 29v7.5M45.3 32.2h6.3M107.9 35.1v64.3M112.8 37.8v2.5M112.8 35.1v64.3M170.2 31.8h6.3M176.5 28.7v7.9M190.6 28.7v24"/>
<path d="M190.6 31.8h6.3M23.6 43.3h6.2M26.8 43.3v14.3M31.1 43.3h4.5M36.9 43.3h1.3M39.5 43.3h4.5M107.9 42v50M112.8 42v50M26.8 77.1v13.6M18.1 96.3h24.7M21.3 82.4v13.9M23.6 90.7h6.2"/>
<path d="M31.1 90.7h4.5M36.9 89.3v14.3M36.9 90.7h1.3M39.5 90.7h4.5M45.3 97.5v6.1M54.7 97.5v15.2M63.1 89.4v18.3M112.8 93.7v2.6M157.2 89.4v18.3M165.7 97.5v15.2M30.8 100.4h6.1M45.3 100.4h6.4"/>
<path d="M54.7 109.5h40.4M63.1 104.5h32.6M124.7 104.5h32.5M125.2 109.5h40.5M19.5 133.6h7.3M22.6 133.6v4.7M28 138.6l.5 .6M28 134.1l.5 .6M28 126.2v6.3M28 129.4h3.9M28.5 137.3l-.5 .6M31.5 134.4l-.6 .5"/>
<path d="M31.9 133.6l.6 .6M32.3 133.6l-.6 .6M36.7 133.6l-.5 .6M39.9 129.4h3.9M40.1 134.7l-.6 .6M40.9 133.6l.2 .2M41.2 133.6l-.5 .6M43.8 135.5l-.5 .5M43.8 126.2v6.3M45 133.6h5.4M45 136h5.4M47.2 136v6.4"/>
<path d="M53.6 126.6h-6.4v7M68 138.4l.6 .6M68 133.9l.6 .6M68.6 137.1l-.6 .6M71.6 134.2l-.6 .5M72 133.4l.6 .6M72.3 133.4l-.5 .6M73.9 135.8l-1.1 1.1M75.6 133.4h.3M75.6 133.4h1.2l-.6 .6M75.6 133.4l.5 .6M76.2 135.8l-3.4 3.4"/>
<path d="M76.2 133.4l.2 .4M76.2 133.4h1.1v.4M76.2 133.4h.1M76.4 133.8h.1M76.4 133.8h1M76.5 133.4h1.3M76.5 139.3l1.9 .4M76.5 138.6l1.9 .3M76.5 137.2l1.9 .3M76.5 137.9l1.9 .3M76.5 135.2l2 .4M76.5 136.5l1.9 .3"/>
<path d="M76.5 135.8l1.2 .2M76.5 138l2.1 .4-.4 .2M76.5 138.7l2.1 .4-.4 .2M76.5 139.5l2.1 .3-.4 .2M76.5 136.6l2.1 .3-.4 .3M76.5 137.3l2.1 .4-.4 .2M76.6 135.9l2 .3-.4 .3M76.8 133.4v.4M76.8 134.9l-.3 .2 2.1 .3M76.9 138.2l1.2 .3M76.9 138.3h.1M76.9 136.1h.1"/>
<path d="M76.9 136.3h.1M76.9 137h.1M76.9 137.7h.1M76.9 139.1h.1M76.9 139.8h.1M76.9 138.4h.1M76.9 135.6h.1M76.9 136.1l1.2 .3M76.9 136.1l.1 .1M76.9 139.8l1.1 .3M76.9 139.1l1.1 .3M76.9 138.4l1.1 .3"/>
<path d="M76.9 139l1.2 .2M76.9 139.7l1.2 .3M76.9 137l1.1 .3M76.9 137.7l1.1 .3M76.9 136.2l1.1 .3M76.9 136.8l1.2 .3M76.9 137.6l1.2 .2M77 135l1.2 .2M77 135.4l1.1 .3M77 136.2h.1M77 135.4h.1M77 135.5l-.1 .1 1.1 .2"/>
<path d="M77.1 133.4l.1 .4h.1v-.4M77.3 133.4v.4M77.3 133.4h.5M77.3 133.8h.4M77.5 133.4h1.2M77.7 133.8l.1-.4h.2l-.1 .4M77.7 133.8h1M77.8 133.4h1M77.8 133.4l-.1 .4M77.9 134.7h.7M77.9 134.7l.6 .1M77.9 134.7h-.7l.9 .2 .1 .2"/>
<path d="M78.1 139.4h.1M78.1 138.7h.1M78.1 137.3h.1M78.1 138h.1M78.1 136.6h.1M78.1 138.7l.1 .1M78.1 137.3l.1 .1M78.1 139.4l.1 .1M78.2 135.2h.1M78.2 135.9h.1M78.2 137.9h-.1M78.2 138.6h-.1"/>
<path d="M78.2 139.3l-.1 .1M78.2 136.5h-.1M78.2 139.5h.1M78.2 137.2h-.1M78.2 135.7v.1M78.2 139.3h.1M78.2 136.5h.1M78.2 137.2h.1M78.2 137.9h.1M78.2 138.6h.1M78.3 133.4v.4M78.4 136.1h.2"/>
<path d="M78.4 133.4h1.1h-.1M78.4 134.7h-1.7M78.4 135.8l-5.6 5.6M78.8 133.4l-.1 .4M79.5 133.4l-.5 .6M80.1 134.6l-.5 .5M80.7 135.8l-7.9 7.9M81 133.4l.1 .2M81.3 133.4l-.6 .6M82.9 135.8l-10.1 10.1M83.9 135.3l-.5 .5M85.2 135.8l-12.4 12.4"/>
<path d="M87.4 135.8l-12.7 12.7M89.6 135.8l-12.7 12.7M90.3 135.8h-17.5v12.7M90.3 137.4l-11.1 11.1M90.3 139.7l-8.9 8.8M109.4 138.7l.6 .5M109.4 134.2l.6 .5M110 137.4l-.6 .6M112.9 134.4l-.5 .6M113.4 133.7l.5 .5M113.7 133.7l-.6 .5M115.3 136.1l-1.1 1.1"/>
<path d="M117.6 136.1l-3.4 3.4M118.2 133.7l-.6 .5M119.8 136.1l-5.6 5.6M121.5 134.8l-.6 .6M122 136.1l-7.8 7.9M122.4 133.7l.1 .1M122.7 133.7l-.6 .5M124.3 136.1l-10.1 10.1M125.3 135.6l-.5 .5M126.5 136.1l-12.3 12.4M128.8 136.1l-12.7 12.7M131 136.1l-12.7 12.7"/>
<path d="M131.7 137.7l-11.1 11.1M131.7 139.9l-8.9 8.9M131.7 136.1h-17.5v12.7M19.5 149.5h7.3M22.6 144.7v4.8M28.5 141.8l-.5 .6M28.5 146.3l-.5 .6M68.6 141.6l-.6 .6M68.6 146.1l-.6 .6M76.5 140.8l1.9 .3M76.5 141.5l1.9 .3M76.5 140.1l1.9 .3"/>
<path d="M76.5 145l1.9 .3M76.5 143.6l1.9 .3M76.5 142.2l1.9 .3M76.5 142.9l1.9 .3M76.5 150l.3 .1h-.3M76.5 149.3l1.9 .3M76.5 148.6l1.9 .3M76.5 146.5l1.9 .3M76.5 147.9l1.9 .3M76.5 147.2l1.9 .3M76.5 144.3l1.9 .3M76.5 145.8l1.9 .2"/>
<path d="M76.5 140.2l2.1 .3-.4 .2M76.5 142.3l2.1 .3-.4 .3M76.5 141.6l2.1 .3-.4 .3M76.5 144.4l2.1 .4-.4 .2M76.5 143l2.1 .3-.4 .3M76.5 140.9l2.1 .3-.4 .2M76.5 148.7l2.1 .3-.4 .3M76.5 145.9l2.1 .3-.4 .2M76.5 147.3l2.1 .3-.4 .2M76.5 145.1l2.1 .4-.4 .2M76.5 143.7l2.1 .4-.4 .2M76.5 150.1l1.3 .3"/>
<path d="M76.5 149.4l2.1 .4-.4 .2M76.5 148l2.1 .3-.4 .2M76.5 146.6l2.1 .3-.4 .2M76.9 141.8l1.2 .3M76.9 144.6l1.2 .3M76.9 150.3l1.2 .3M76.9 146.8l1.2 .3M76.9 142.7l1.1 .3M76.9 143.9l1.2 .3M76.9 141.8h.1M76.9 150.3v.1M76.9 149.1l1.1 .3"/>
<path d="M76.9 145.5l1.1 .3M76.9 146.8h.1M76.9 140.5h.1M76.9 141.2v.1M76.9 142.7h.1M76.9 143.4h.1M76.9 144.1h.1M76.9 144.8h.1M76.9 146.2h.1M76.9 146.9v.1M76.9 147.6v.1M76.9 148.4h.1"/>
<path d="M76.9 149.8h.1M76.9 150.5h.1M76.9 142h.1M76.9 144.7h.1M76.9 144h.1M76.9 150.7l1.2 .1M76.9 140.5l1.1 .3M76.9 141.2l1.1 .3M76.9 144.8l1.1 .3M76.9 143.4l1.1 .3M76.9 141.9l1.1 .3M76.9 149.8l1.1 .3"/>
<path d="M76.9 148.3l1.1 .3M76.9 146.2l1.1 .3M76.9 147.6l1.1 .3M76.9 146.9l1.1 .3M76.9 144.1l1.1 .3M76.9 140.4l1.2 .3M76.9 150.5l1.1 .3M76.9 149.6l1.2 .3M76.9 148.2l1.2 .3M76.9 148.9l1.2 .3M76.9 146.1l1.2 .2M76.9 147.5l1.2 .3"/>
<path d="M76.9 145.4l1.2 .2M76.9 143.3l1.2 .2M76.9 142.5l1.2 .3M76.9 141.1l1.2 .3M77.2 150.1l1.3 .2M77.5 152.5h.1M78.1 150.1h.1M78.1 149.4h.1M78.1 148.7h.1M78.1 146.5h.1M78.1 148h.1M78.1 147.3h.1"/>
<path d="M78.1 144.4h.1M78.1 145.8l.1 .1M78.1 145.1h.1M78.1 143.7h.1M78.1 142.3h.1M78.1 143h.1M78.1 140.8h.1M78.1 141.6h.1M78.1 140.1h.1M78.1 146.5l.1 .1M78.1 144.4l.1 .1M78.1 145.1l.1 .1"/>
<path d="M78.1 140.8l.1 .1M78.1 140.1l.1 .1M78.2 140l-.1 .1M78.2 142.2h-.1M78.2 140.7l-.1 .1M78.2 141.4l-.1 .1M78.2 144.3h-.1M78.2 142.9h-.1M78.2 150h-.1M78.2 147.8l-.1 .1M78.2 148.5l-.1 .1M78.2 146.4l-.1 .1"/>
<path d="M78.2 145.7l-.1 .1M78.2 147.1l-.1 .1M78.2 145l-.1 .1M78.2 143.6h-.1M78.2 150.7h-.1M78.2 150.1v.1M78.2 149.3h-.1M78.2 142.9h.1M78.2 146.4h.1M78.2 150h.1M78.2 150.7h.1M78.2 140h.1"/>
<path d="M78.2 140.7h.1M78.2 141.4h.1M78.2 142.2h.1M78.2 143.6h.1M78.2 144.3h.1M78.2 145h.1M78.2 145.7h.1M78.2 147.1h.1M78.2 147.8h.1M78.2 148.5h.1M78.2 149.3h.1M78.4 150.5l-.2 .2"/>
<path d="M90.3 141.9l-6.6 6.6M90.3 144.2l-4.4 4.3M90.3 146.4l-2.1 2.1M110 141.6l.9-3.5 .6 .2-1.5 5.5M110 141.9l-.6 .6M110 146.4l-.6 .5M131.7 142.2l-6.6 6.6M131.7 144.4l-4.4 4.4M131.7 146.7l-2.2 2.1M123 224.2h1M123 223.2h1M123.5 222.7v1"/>
</g>
<g fill="#000" stroke="#000" stroke-width=".2">
<path d="M21.3 37.8l.5 3.3h-1z" fill-rule="evenodd"/>
<path d="M28 31.7l3.3 .5-3.3 .5z" fill-rule="evenodd"/>
<path d="M45.3 32.2l3.3-.5v1z" fill-rule="evenodd"/>
<path d="M173.2 31.3l3.3 .5-3.3 .5z" fill-rule="evenodd"/>
<path d="M190.6 31.8l3.3-.5v1z" fill-rule="evenodd"/>
<path d="M26.8 43.3l.5 3.3h-1z" fill-rule="evenodd"/>
<path d="M20.8 93h1l-.5 3.3z" fill-rule="evenodd"/>
<path d="M26.3 87.4h1l-.5 3.3z" fill-rule="evenodd"/>
<path d="M33.5 99.9l3.4 .5-3.4 .5z" fill-rule="evenodd"/>
<path d="M45.3 100.4l3.3-.5v1z" fill-rule="evenodd"/>
<path d="M54.7 109.5l3.3-.5v1z" fill-rule="evenodd"/>
<path d="M63.1 104.5l3.3-.5v1z" fill-rule="evenodd"/>
<path d="M153.9 104l3.3 .5-3.3 .5z" fill-rule="evenodd"/>
<path d="M162.4 109l3.3 .5-3.3 .5z" fill-rule="evenodd"/>
<path d="M22.6 133.6l.5 3.3h-1z" fill-rule="evenodd"/>
<path d="M28 129.4l3.3-.5v1z" fill-rule="evenodd"/>
<path d="M40.5 128.9l3.3 .5-3.3 .5z" fill-rule="evenodd"/>
<path d="M46.7 130.3h1l-.5 3.3z" fill-rule="evenodd"/>
<path d="M47.2 136l.5 3.3h-1z" fill-rule="evenodd"/>
<path d="M22.1 146.2h1l-.5 3.3z" fill-rule="evenodd"/>
</g>
<text font-size="6.3" x="147.5" y="18.6">Submittal Sheet</text>
<text font-size="4.3" x="171.7" y="245.1">640/640S</text>
<g font-size="3.5">
<text x="82.4" y="25.8">640/640S Supply Grilles and Registers</text>
<text x="90.9" y="30.3">with Multi Louver Damper</text>
<text x="101.8" y="160.1">□</text>
<text x="101.8" y="164.6">□</text>
<text x="16.7" y="179.9">□</text>
<text x="103.1" y="195.9">□</text>
<text x="135.8" y="195.9">□</text>
<text x="168.5" y="195.9">□</text>
<text x="103.1" y="200.4">□</text>
<text x="135.8" y="200.4">□</text>
<text x="168.5" y="200.4">□</text>
<text x="103.1" y="204.9">□</text>
<text x="16.7" y="218.8">□</text>
<text x="144.8" y="255.9">245550</text>
<text x="141.7" y="262.1">2023-03-15</text>
</g>
<g font-size="3.3">
<text x="138.5" y="268.3">SHEET</text>
<text x="152.7" y="268.3">1 OF 1</text>
<text x="170.8" y="268.3">REV. B</text>
</g>
<g font-size="3.1">
<text x="13.7" y="232.3">PROJECT:</text>
<text x="13.7" y="248">ENGINEER:</text>
<text x="172.1" y="249.5">Steel Supply</text>
<text x="13.7" y="254.3">CUSTOMER:</text>
<text x="168.4" y="253.2">Grilles &amp; Registers</text>
<text x="13.8" y="260.8">SUBMITTAL DATE:</text>
<text x="71.9" y="261">SPEC. SYMBOL:</text>
</g>
<text font-size="3" x="13" y="267.4">©</text>
<g font-size="2.8">
<text x="34.3" y="34.7">(53mm)</text>
<text x="34.6" y="31.5">2 3/32&quot;</text>
<text x="179.6" y="34.4">(53mm)</text>
<text x="179.9" y="31.2">2 3/32&quot;</text>
<text x="27.7" y="76.5" transform="rotate(-90 27.7 76.5)">D = Nominal Duct</text>
<text x="22.2" y="81.8" transform="rotate(-90 22.2 81.8)">Overall = D + 1 3/4&quot; (44mm)</text>
<text x="23.8" y="99.8">1 1/4&quot;</text>
<text x="22.8" y="103">(32mm)</text>
<text x="96.3" y="105.5">Opening = D - 3/4&quot; (19mm)</text>
<text x="24.3" y="113.2">with Multi Split Louver</text>
<text x="29.4" y="109.4">Model 640S</text>
<text x="95.7" y="110.5">Overall = D + 1 3/4&quot; (44mm)</text>
<text x="174.6" y="113.8">with Multi Louver</text>
<text x="177.9" y="109.9">Model 640</text>
<text x="19.5" y="120.2">BORDER:</text>
<text x="19.5" y="124.1">F - 1 1/4&quot; Flat Frame</text>
<text x="65.5" y="120.2">FASTENING:</text>
<text x="65.5" y="124.1">A - Countersunk screw holes</text>
<text x="106.2" y="124">G - Lance through frame stack</text>
<text x="31.9" y="132">(32mm)</text>
<text x="32.9" y="128.8">1 1/4&quot;</text>
<text x="53.6" y="129.2">(5mm)</text>
<text x="54.3" y="126">3/16&quot;</text>
<text x="69.3" y="127.9">c/w screws</text>
<text x="110" y="127.8">for #8 screws</text>
<text x="19.6" y="140.9">1 1/4&quot;</text>
<text x="18.6" y="144.1">(32mm)</text>
<text x="157.9" y="145.1">Scan for link to addtional</text>
<text x="158.4" y="148.9">product information and</text>
<text x="101.8" y="155.7">LOUVER STYLE:</text>
<text x="158.9" y="152.7">installation instructions</text>
<text x="16.7" y="160.2">MATERIAL:</text>
<text x="104.6" y="160">640 - integral shutter style damper with one operator</text>
<text x="16.7" y="164">• Aluminum construction</text>
<text x="104.6" y="164.5">640S - integral shutter style damper, split operators (2 operators)</text>
<text x="16.7" y="171.7">FINISH:</text>
<text x="101.8" y="172.3">NOTES:</text>
<text x="16.7" y="175.5">Standard finish</text>
<text x="19.5" y="179.9">B12 - Standard White</text>
<text x="101.8" y="176.2">• Available sizes: (One piece construction)</text>
<text x="16.7" y="183.9">Optional finishes available:</text>
<text x="103.1" y="180">Min. - 6&quot; x 4&quot; (152mm x 102mm) for model 640</text>
<text x="103.1" y="183.8">Min. - 6&quot; x 5&quot; (152mm x 127mm) for model 640S</text>
<text x="16.7" y="187.7">• Optional colors</text>
<text x="16.7" y="191.5">• Custom colors</text>
<text x="101.8" y="191.5">• Oversized unit available in sizes:</text>
<text x="103.1" y="187.6">Max. - 18&quot; x 14&quot; (457mm x 356mm)</text>
<text x="16.7" y="195.3">See finishes brochure for additional information.</text>
<text x="105.9" y="195.8">20&quot; x 4&quot; (508mm x 102mm)</text>
<text x="138.6" y="195.8">20&quot; x 6&quot; (508mm x 152mm)</text>
<text x="171.3" y="195.8">22&quot; x 6&quot; (559mm x 152mm)</text>
<text x="16.7" y="199.1">Contact your PRICE representative for leadtimes and pricing</text>
<text x="105.9" y="200.4">24&quot; x 6&quot; (610mm x 152mm)</text>
<text x="138.6" y="200.4">24&quot; x 8&quot; (610mm x 203mm)</text>
<text x="171.3" y="200.4">24&quot; x 10&quot; (610mm x 254mm)</text>
<text x="16.7" y="206.8">FASTENING:</text>
<text x="101.8" y="208.9">• Blade orientation:</text>
<text x="105.9" y="204.9">24&quot; x 12&quot; ( 610mm x 305mm)</text>
<text x="16.7" y="210.6">• Standard type 'A' fastening countersunk screw holes</text>
<text x="17.9" y="214.4">for #8 screws located per factory standard (screws supplied)</text>
<text x="103.1" y="212.7">Front directional blade = Parallel to short dimension</text>
<text x="19.5" y="218.8">Optional type 'G' fastening - Lanced holes through frame stack</text>
<text x="101.8" y="220.3">• Blade spacing = 3/4&quot; (19mm)</text>
<text x="103.1" y="216.5">Shutter type damper blades = Parallel to long dimension</text>
<text x="17.9" y="222.8">for #8 screws per factory standard (screws supplied)</text>
<text x="101.8" y="224.2">• Factory tolerance:</text>
<text x="124.3" y="224.2">1/32&quot; (1mm)</text>
<text x="166.5" y="256.6">w/ Multi Louver Damper</text>
</g>
<text font-size="2.6" x="16" y="267.4">Copyright PRICE INDUSTRIES 2023</text>
<text font-size="1.9" x="35.8" y="228.3">ALL METRIC DIMENSIONS ( ) ARE SOFT CONVERTED. IMPERIAL DIMENSIONS ARE CONVERTED TO METRIC AND ROUNDED TO THE NEAREST MILLIMETER</text>
</svg>
